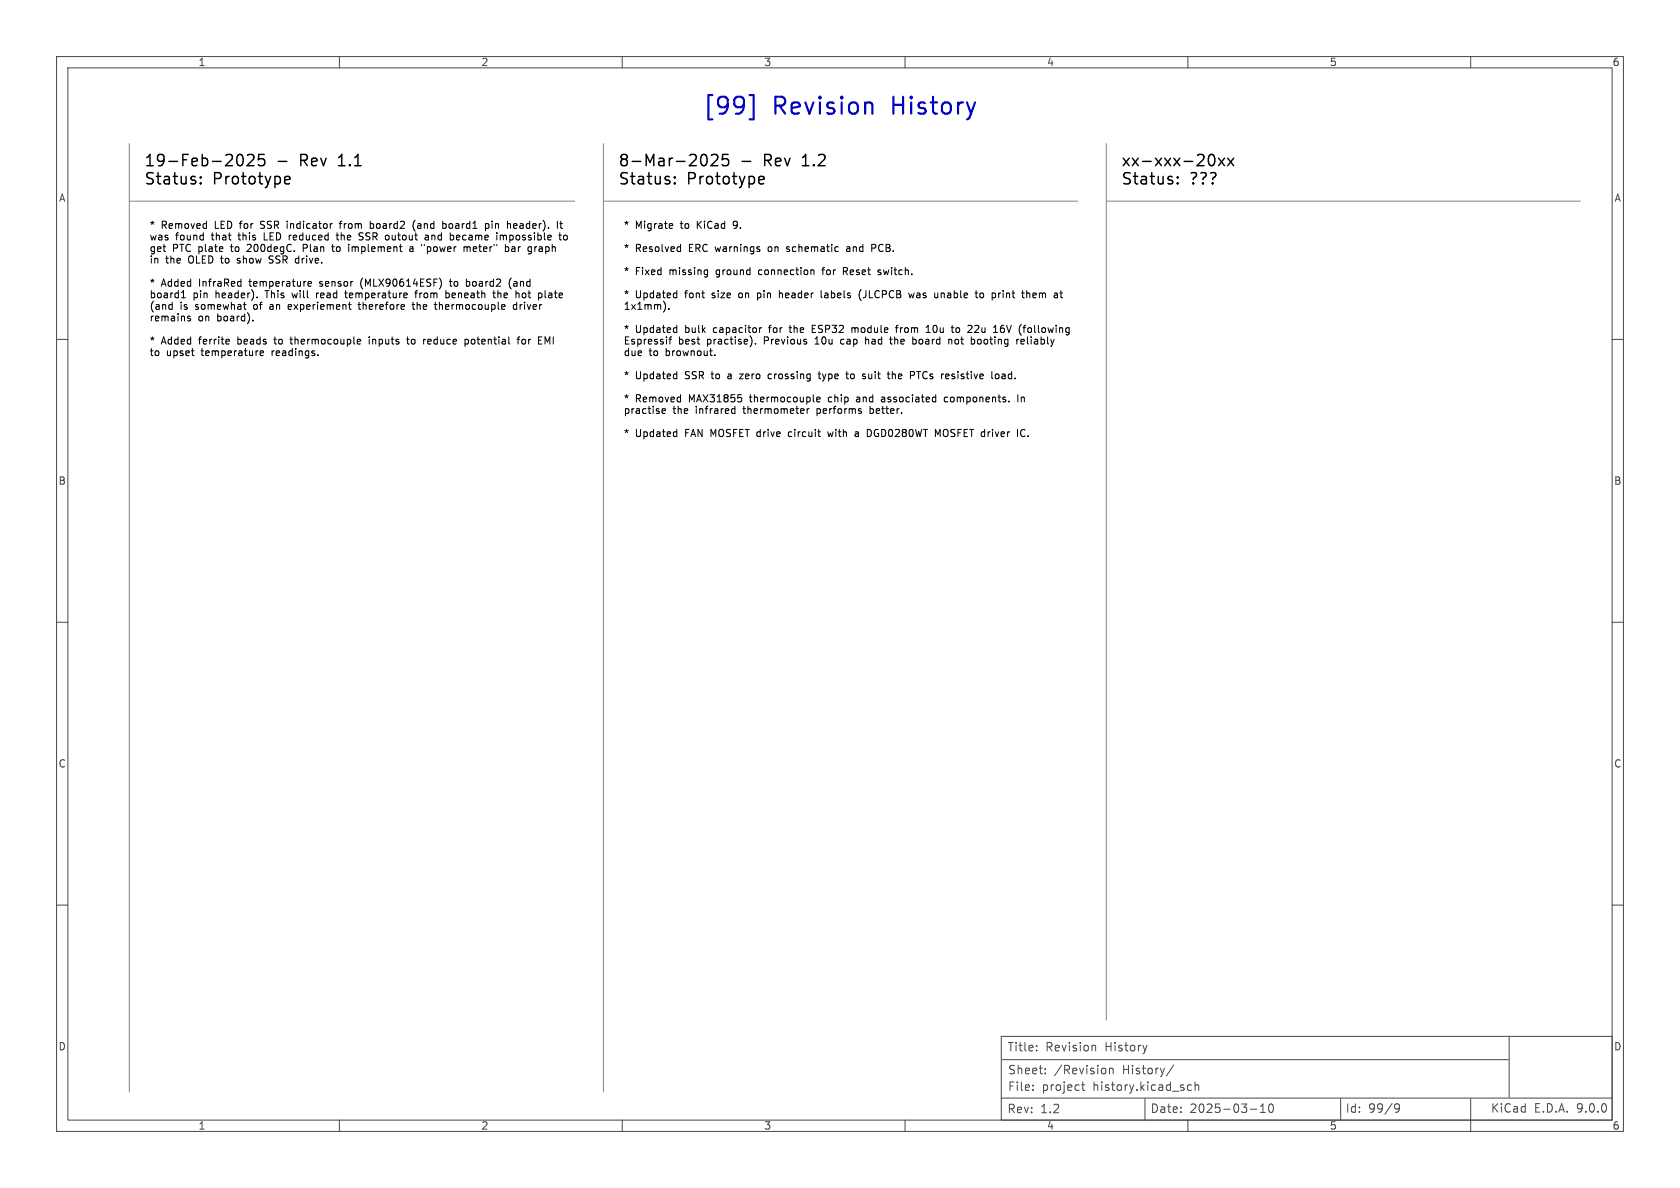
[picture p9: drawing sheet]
<svg xmlns="http://www.w3.org/2000/svg" width="297mm" height="210mm" viewBox="0 0 297 210" stroke-linecap="round" stroke-linejoin="round" font-family="sans-serif">
<g fill="none" stroke="#484848" stroke-width=".18">
<path d="M10 10h277v190h-277zM12 12h273v186h-273zM60 10v2M110 10v2M160 10v2M210 10v2M260 10v2M10 60h2M285 60h2M10 110h2M285 110h2M10 160h2"/>
<path d="M285 160h2M60 198v2M110 198v2M160 198v2M177 194.1h108M177 183.2h108v14.8h-108zM177.2 187.3h89.5M182.6 192.6v.2M182.6 191.8v.2M183.3 185.6v.2M183.3 184.9v.1M184.8 189.7v.1"/>
<path d="M184.8 188.9v.1M191.2 191.8h.6M191.4 191.3v1.2l.4 .3M193.3 184.8h.2l.2 .2v.8M196.1 188.8v1M196.1 189l.3-.2 .3 .1 .1 .9M202.4 194.3v3.7M202.8 184.8l-.4 1M207.5 188.3l-1.3 1.9M210 198v2M210.6 191.8h-.4l-.3 .2v.5l.2 .2h.5M211.3 191.9l.2-.1h.3l.1 1"/>
<path d="M211.3 191.3v1.5M221.1 196.1h1.1M222.8 196.7h.9M222.8 195.6l.5-.4v1.5M224.4 195.3l.2-.1a.81 .81 0 0 1 .6 .6 .81 .81 0 0 1-.3 .8l-.1 .1a.81 .81 0 0 1-.4-1.4zM237 194.2v3.8M246.5 195.4l.3-.3 .5 .2a.99 .99 0 0 1-.3 1.3h-.3M246.5 195.8l.3 .3h.3l.3-.3M260 194.2v5.8M266.8 183.2v10.8"/>
</g>
<path d="M22.9 25.4v167.6M22.9 35.6h78.7M106.7 35.6h83.8M106.7 25.4v167.6M195.6 35.6h83.8M195.6 25.4v154.9" fill="none" stroke="#848484" stroke-width=".18"/>
<g fill="none" stroke="#000" stroke-width=".18">
<path d="M58.6 39.5h.1M60 39.5h.4M60.4 39.1l-.3 .2v1.1M65.5 39.6l.3-.1 .2 .1M65.5 39.1v1.3M73.4 38.9a1.46 1.46 0 0 0 0 2M78.3 39.6l.3-.1 .3 .3-.1 .5h-.5M85.8 39.6l.4-.1 .2 .3-.1 .5h-.5M85.8 39.5v1.3M87 39.1v.1M91.2 39.5h-.2l-.2 .2 .1 .6 .3 .1M91.4 39.8l-.6 .2"/>
<path d="M99 39.5h.4M99.1 39.1v1.1l.3 .2M118.7 39.5l.2 .3-.6 .2M30.3 53.8l.1 .1M30.4 53.4v1.3M30.4 54.6l-.1 .1M32.1 52.6h.7M32.3 51.6l-.2 .1M32.4 51.4v1.2M33.2 56.1l.5 .4-.2 .2h-.3M33.6 55.9h-.3l-.1 .2M40.1 60h.4v.3l-.6 .1"/>
<path d="M42.5 49.8h.1M42.6 49.3v1.3M42.6 50.5l-.1 .1M43.2 54.5l.3 .2M44.7 56.6v.1M45.4 52.5v.1M47.6 46.4l.1 .1M51.1 53.8l-.2 .2v.5l.2 .2M51.2 60h.5M51.4 59.6l.1 1.2M51.5 54.1l-.6 .2M53.6 43.2v1.3"/>
<path d="M53.6 43.9h.5M54.5 50.4l.1 .2 .4-.1M54.5 49.9l.1-.1h.3l.2 .1v.2l-.6 .1M56 51.8v.8M56.2 51.8l-.2 .2M58.6 43.6h.5M58.8 43.2v1.1l.3 .2M59.4 41.6h.5M59.6 41.1v1.1l.3 .2M60.9 51.8h.5M61.1 51.4v1.1l.3 .1M61.8 54.6l.3 .1"/>
<path d="M63.5 42.4h.6M63.5 41.4l.1 .3 .5 .2M63.5 53.4v1.1l.3 .2M63.9 49.5l-.1 .5 .1 .7M65.3 59.6v.1M65.3 60v.8M66 40.3l-.2 .1-.3-.1M71.9 60h.5M72.1 59.6v1l.3 .2M72.5 43.7h.5v.8M72.8 53.8h.5M73 43.9l-.4 .1-.2 .2 .2 .3 .4-.1"/>
<path d="M73 53.4v1.1l.3 .2M73.5 51.6v1M75 43.2v.2M75.3 60h-.3M75.7 41.9h-.4l-.2 .2 .2 .3h.4M75.7 41.8v.6M76.8 53.8h.5M77 54.6l.3 .1M78.8 51.9l.4-.1 .2 .2-.1 .6h-.5M78.8 51.4v1.2M79.4 49.8h.5M79.6 49.3v1.1l.3 .2"/>
<path d="M80 41.6l.2 .2v.4l-.2 .2M80.8 41.6v.8M81.3 41.9l-.6 .1M82 43.7l.4-.1 .2 .2M82.2 60v1.2M82.5 49.8h.3l.2 .1M82.6 43.8l.2-.2 .3 .1v.8M82.6 43.8v.7M83 50.5l-.2 .1-.3-.1M87.1 51.8h.5M87.3 51.4v1.1l.3 .1M88 51.4v1.2"/>
<path d="M88.2 51.8l-.2 .1M88.4 41.6v.8M89 41.8v.6M89.3 43.2v1.3M89.9 43.7v.6l-.2 .2-.4-.1M90.4 49.1a1.46 1.46 0 0 0 0 2M90.9 44h-.3l-.2 .2 .1 .2 .4 .1M91.3 53.9l-.3-.1-.3 .3 .2 .5h.4M91.3 53.4v1.3M91.4 60h.5M91.8 52v.6M91.9 59.6l-.3 .1v1.1"/>
<path d="M92.4 51.9v.6M92.7 60h-.3l-.2 .2 .1 .5 .4 .1M94.5 43.6v.9M94.6 43.7l-.1 .2M96.4 51.4v1.1l.1 .1M98.8 41.6h.5M99 41.1v1.1l.3 .2M99.7 41.7l.2-.1 .3 .1 .1 .5-.1 .2h-.3l-.2-.1zM117.6 53.8l.1 .5-.2 .6M118.3 54.6v.1M118.4 59.7v1.1M118.9 40.3l-.2 .1"/>
<path d="M119.3 51.8l.3 .1M119.3 57.9l.3 .1M119.6 52.6h-.3M119.6 51.4v1.2M119.6 57.5v1.3M119.6 58.7l-.3 .1M120.2 43.6l.1 .1M120.3 43.2v1.3M120.3 44.4l-.1 .1M124.7 47.7l.4 .1M125.1 47.7v1l-.3 .3M125.1 48.5l-.4 .1"/>
<path d="M132.9 59.9l.1 .6-.2 .4M133.9 51.8v1.3M133.9 52.6h.1M134 51.8l-.1 .1M134.3 57.9v.9M134.6 57.9l-.3 .3M137.8 51.4v1.2M138.2 51.8l-.4 .1M139.1 44.4l.1 .1M139.2 43.6l-.1 .2 .1 .2M139.5 57.9h.5M139.7 57.5v1.2"/>
<path d="M143.5 47.7l.4 .2v.7M143.6 58.1h.4M144.2 57.5h-.6v1.3h.6M144.2 59.9h-.1M145.2 51.4v1.1l.1 .1M145.3 47.7h.5M145.5 47.3v1.3M148.9 60l-.3 .2v.4l.3 .2M149.1 47.9h.5M149.4 47.9l.4 .7M149.6 47.3h-.5v1.3M150.1 43.6l-.4 .1"/>
<path d="M150.1 44h-.3l-.2 .2 .1 .2 .4 .1M150.6 58.1l.4-.2 .2 .2M150.6 57.9v.9M152.2 51.2a1.46 1.46 0 0 0 0 1.9M153 59.6v1.2M153.4 60l-.4 .1M154.7 43.8l-.6 .1M154.7 43.3l-.6-.1v1.3M155.7 47.8l-.3-.1-.2 .2 .6 .4M155.8 48.4l-.2 .2-.4-.1M157.3 60h.4M157.4 59.6v1l.3 .2"/>
<path d="M158.3 57.9h.5M158.8 57.5l-.3 .2v1.1M161.6 51.8l-.2 .8-.3-.6-.2 .6M163.7 58.8h.8M163.7 57.9l.4-.4v1.3M167.7 60v.8M169.4 57.9l-.3 .1-.1 .2 .1 .5 .3 .1M172.1 60l.2 .2v.4l-.2 .2M172.4 51.8h.5M172.5 57.5l-.2 .1M172.6 52.6h.3M173 58.1l-.7 .7h.7"/>
<path d="M173.8 51.9l-.3-.1-.3 .2 .1 .6h.4l.1-.1M176.6 51.8v.8M176.9 51.8l-.3 .2M177.3 58h-.2l-.2 .2M177.5 57.5l-.4 .1a.86 .86 0 0 0 0 1.2h.2M179.8 60v.8M180.1 60l-.3 .2M181.5 51.9l.2-.1 .3 .1 .1 .7M181.5 51.4v1.2M181.9 57.9l-.2 .3v.3l.2 .3M187.4 51.8h.5M187.6 51.4v1.1l.3 .1"/>
<path d="M33.8 62h.5M34.2 62.9h.1M40.5 60.8h-.4M46 62.4l.6-.1-.1-.2-.3-.1-.2 .2v.6h.5M56.2 62.7v.2M63.2 60h.4l.2 .3-.6 .1M63.2 60.8h.5M75.7 60v.8M76.2 60.3l-.6 .1M82.2 60h.4l.2 .2-.1 .6h-.5M96.8 60.5l-.4-.9v1.2M117 72.7l.7-.2-.1-.2-.4-.1-.2 .2 .1 .6h.5"/>
<path d="M119.3 66.1l.3 .1M119.3 76.3l.3 .1M119.6 65.7v1.3M119.6 75.9v1.3M119.6 66.9l-.3 .1M119.6 77.1l-.3 .1M126.4 62.7v.2M129.6 72.2l.3 .1M129.9 73l-.3 .1M129.9 71.8v1.3M130.7 66.1h.7l-.7 .9h.7M133.6 60.7v.1"/>
<path d="M136.3 66.1l-.4 .1-.1 .1 .1 .5 .4 .2M139.6 76.3l-.2 .3v.3l.2 .3M142.7 72.2v.9M142.7 72.4v.1M144.1 60.8h.7M144.4 70.6l.6-.1-.1-.2-.3-.1-.2 .2v.6h.5M144.6 66.1h.5M144.8 65.7v1.1l.3 .2M146.3 76.3l.3 .9 .2-.6M149.5 66.1h.5M149.7 66.8l.3 .2M151.2 76.4h.5"/>
<path d="M151.6 70.2l-.1 .1M151.6 70.6l-.2 .1 .2 .3M151.8 76.6l-.5 .1-.1 .2 .1 .3 .5-.1M152.8 66.5l.2 .2-.2 .3M152.8 66.1l.2 .1M153.3 77.2v-1.3a.66 .66 0 0 1 .7 .5 .66 .66 0 0 1-.4 .8M153.8 71.8v1.3M153.8 73l.1 .1M153.9 72.2l-.1 .1M156.2 70.2l-.3 .1M156.3 70.6h-.3l-.2 .1 .1 .3h.4M156.8 66.1h.5"/>
<path d="M157.2 67h.1M157.7 65.7v1.3M158.1 66.1l-.4 .1M161.4 60h.3l.3 .2-.1 .6h-.5M161.6 65.8v.4M162 65.7h.8M165.4 75.9l.4 .9 .4-.9v1.3M167.5 70.3l-.3-.1-.3 .2 .2 .6h.4M167.7 66.2l.1 .2-.6 .1M167.7 60.1l.2-.1h.3l.1 .8M172.9 60.1v.6M175.4 66.9l.1 .1"/>
<path d="M176 66.2l.2-.1 .4 .1v.5l-.1 .2-.3 .1-.2-.2zM179.9 69.8v1.2M180.5 60.4l.6-.1-.1-.3h-.3l-.2 .2v.6h.5M180.5 70.2v.8M180.7 70.2l-.2 .1M181.2 76a.6 .6 0 0 0-.8 .5 .6 .6 0 0 0 .6 .7l.2-.1"/>
</g>
<path d="M132.5 16.8h.7v4.3h-.7M153.8 18.1l.3 .1 .1 .3v1.6" fill="none" stroke="#0000c2" stroke-width=".38"/>
<g fill="none" stroke="#000" stroke-width=".25">
<path d="M35.5 32.3l.1 .1-.1 .1M35.5 32.3l-.1 .1 .1 .1M35.5 31.3v.2M35.5 32.3v.2M35.5 31.3l.1 .1-.1 .1M35.5 31.3l-.1 .1 .1 .1M42.1 27.4a.47 .47 0 0 1 .8 .3 1.03 1.03 0 0 1-.6 1.6l-.2-.1M43.8 27.5l.2-.2h.5a.54 .54 0 0 1 .3 .8l-1.1 1.2h1.2M46.7 27.3h-.9l-.1 .9 .2-.1h.7l.2 .3-.1 .7-.3 .2h-.5l-.2-.2M49.2 28.5h1.5M50.4 32.4l.2 .1 .6-.1M50.4 31.3l.6-.1 .2 .1 .1 .4-1 .1"/>
<path d="M119.3 32.3l.1 .1-.1 .1M119.3 32.3l-.1 .1 .1 .1M119.3 31.3v.2M119.3 32.3v.2M119.3 31.3l.1 .1-.1 .1M119.3 31.3l-.1 .1 .1 .1M124.3 27.3a.51 .51 0 0 1 .6 .4 1.03 1.03 0 0 1-.6 1.6M125.8 27.5l.3-.2h.4a.54 .54 0 0 1 .3 .8l-1.1 1.2h1.2M128.7 27.3h-.9l-.1 .9 .3-.1h.6l.2 .3-.1 .7-.3 .2h-.4l-.3-.2M131.2 28.5h1.5M134.2 32.4l.2 .1 .6-.1M134.2 31.3l.6-.1 .2 .1 .1 .4-1 .1"/>
<path d="M208.2 32.3l.1 .1-.1 .1M208.2 32.3l-.1 .1 .1 .1M208.2 31.3v.2M208.2 32.3v.2M208.2 31.3l.1 .1-.1 .1M208.2 31.3l-.1 .1 .1 .1M213.7 27.7a.49 .49 0 0 1 .5-.4 .49 .49 0 0 1 .5 .4 1.03 1.03 0 0 1-.6 1.6l-.4-.4M215.4 28l1.1 1.3M216.5 28l-1.1 1.3M217 28l1.1 1.3M218.1 28l-1.1 1.3"/>
</g>
<g font-size="4.2" fill="#0000c2">
<text x="124.1" y="20.8">[99]</text>
<text x="136.6" y="20.8">Revision</text>
<text x="158" y="20.8">History</text>
</g>
<g font-size="2.8">
<text x="25.4" y="29.6">19-Feb-2025</text>
<text x="53.2" y="29.6">Rev</text>
<text x="60.4" y="29.6">1.1</text>
<text x="109.2" y="29.6">8-Mar-2025</text>
<text x="135.3" y="29.6">Rev</text>
<text x="142.4" y="29.6">1.2</text>
<text x="198.1" y="29.6">xx-xxx-20xx</text>
<text x="25.4" y="32.8">Status:</text>
<text x="37.7" y="32.8">Prototype</text>
<text x="109.2" y="32.8">Status:</text>
<text x="121.5" y="32.8">Prototype</text>
<text x="198.1" y="32.8">Status:</text>
<text x="210.4" y="32.8">???</text>
</g>
<g font-size="2.1" fill="#484848">
<text x="178" y="186.1">Title:</text>
<text x="178.1" y="190.1">Sheet:</text>
<text x="184.8" y="186.1">Revision</text>
<text x="186.3" y="190.1">/Revision</text>
<text x="195.4" y="186.1">History</text>
<text x="198.5" y="190.1">History/</text>
<text x="178" y="197">Rev:</text>
<text x="178.1" y="193.1">File:</text>
<text x="183.9" y="197">1.2</text>
<text x="184.2" y="193.1">project</text>
<text x="193.3" y="193.1">history.kicad_sch</text>
<text x="203.3" y="196.9">Date:</text>
<text x="210.3" y="196.9">2025-03-10</text>
<text x="237.8" y="196.9">Id:</text>
<text x="241.9" y="196.9">99/9</text>
<text x="263.5" y="196.9">KiCad</text>
<text x="271.2" y="196.9">E.D.A.</text>
<text x="278.8" y="196.9">9.0.0</text>
</g>
<g font-size="1.8" fill="#484848">
<text x="35" y="11.9">1</text>
<text x="85" y="11.9">2</text>
<text x="135" y="11.9">3</text>
<text x="185" y="11.9">4</text>
<text x="235" y="11.9">5</text>
<text x="285" y="11.9">6</text>
<text x="10.3" y="35.9">A</text>
<text x="285.3" y="35.9">A</text>
<text x="10.3" y="85.9">B</text>
<text x="285.3" y="85.9">B</text>
<text x="10.3" y="135.9">C</text>
<text x="285.3" y="135.9">C</text>
<text x="10.3" y="185.9">D</text>
<text x="285.3" y="185.9">D</text>
<text x="35" y="199.9">1</text>
<text x="85" y="199.9">2</text>
<text x="135" y="199.9">3</text>
<text x="185" y="199.9">4</text>
<text x="235" y="199.9">5</text>
<text x="285" y="199.9">6</text>
</g>
<g font-size="1.8">
<text x="26.4" y="40.8">*</text>
<text x="28.5" y="40.8">Removed</text>
<text x="38.1" y="40.8">LED for</text>
<text x="46.5" y="40.8">SSR indicator</text>
<text x="61" y="40.8">from</text>
<text x="66.5" y="40.8">board2</text>
<text x="74.2" y="40.8">(and</text>
<text x="79.7" y="40.8">board1</text>
<text x="87.5" y="40.8">pin</text>
<text x="91.5" y="40.8">header).</text>
<text x="110.2" y="40.8">*</text>
<text x="112.3" y="40.8">Migrate</text>
<text x="120.4" y="40.8">to</text>
<text x="123.5" y="40.8">KiCad</text>
<text x="130.1" y="40.8">9.</text>
<text x="26.4" y="42.8">was</text>
<text x="26.4" y="44.9">get</text>
<text x="26.4" y="46.9">in</text>
<text x="29.3" y="46.9">the</text>
<text x="30.5" y="44.9">PTC plate</text>
<text x="31" y="42.8">found</text>
<text x="33.4" y="46.9">OLED to</text>
<text x="37.5" y="42.8">that</text>
<text x="41.1" y="44.9">to</text>
<text x="42.4" y="46.9">show</text>
<text x="42.4" y="42.8">this</text>
<text x="44.2" y="44.9">200degC.</text>
<text x="47.1" y="42.8">LED reduced</text>
<text x="48.2" y="46.9">SSR drive.</text>
<text x="54.2" y="44.9">Plan</text>
<text x="59.6" y="44.9">to</text>
<text x="60.4" y="42.8">the</text>
<text x="62.7" y="44.9">implement</text>
<text x="64.5" y="42.8">SSR outout</text>
<text x="76" y="44.9">&quot;power</text>
<text x="76.6" y="42.8">and</text>
<text x="81.2" y="42.8">became</text>
<text x="83.7" y="44.9">meter&quot;</text>
<text x="89.7" y="42.8">impossible</text>
<text x="91.2" y="44.9">bar</text>
<text x="95.4" y="44.9">graph</text>
<text x="110.2" y="44.9">*</text>
<text x="112.3" y="44.9">Resolved</text>
<text x="121.9" y="44.9">ERC warnings</text>
<text x="136.3" y="44.9">on</text>
<text x="139.7" y="44.9">schematic</text>
<text x="150.5" y="44.9">and</text>
<text x="155.1" y="44.9">PCB.</text>
<text x="26.4" y="51">*</text>
<text x="26.4" y="53">board1</text>
<text x="28.5" y="51">Added</text>
<text x="34.1" y="53">pin</text>
<text x="35.3" y="51">InfraRed</text>
<text x="38.2" y="53">header).</text>
<text x="44.4" y="51">temperature</text>
<text x="47.2" y="53">This</text>
<text x="52.1" y="53">will</text>
<text x="56.6" y="53">read</text>
<text x="57" y="51">sensor</text>
<text x="61.9" y="53">temperature</text>
<text x="64.4" y="51">(MLX90614ESF)</text>
<text x="74.5" y="53">from</text>
<text x="80" y="53">beneath</text>
<text x="80.4" y="51">to</text>
<text x="83.5" y="51">board2</text>
<text x="88.7" y="53">the</text>
<text x="91.2" y="51">(and</text>
<text x="92.9" y="53">hot</text>
<text x="97" y="53">plate</text>
<text x="110.2" y="49">*</text>
<text x="110.2" y="53">*</text>
<text x="112.3" y="49">Fixed</text>
<text x="112.3" y="53">Updated</text>
<text x="118.4" y="49">missing</text>
<text x="121.2" y="53">font</text>
<text x="126.1" y="53">size</text>
<text x="126.9" y="49">ground</text>
<text x="131.1" y="53">on</text>
<text x="134.5" y="53">pin</text>
<text x="134.6" y="49">connection</text>
<text x="138.6" y="53">header</text>
<text x="146.1" y="49">for</text>
<text x="146.2" y="53">labels</text>
<text x="149.9" y="49">Reset</text>
<text x="153.1" y="53">(JLCPCB</text>
<text x="156.3" y="49">switch.</text>
<text x="162.2" y="53">was</text>
<text x="166.9" y="53">unable</text>
<text x="174.4" y="53">to</text>
<text x="177.4" y="53">print</text>
<text x="183" y="53">them</text>
<text x="26.4" y="55.1">(and</text>
<text x="26.4" y="57.1">remains</text>
<text x="31.8" y="55.1">is</text>
<text x="34.6" y="55.1">somewhat</text>
<text x="35" y="57.1">on</text>
<text x="38.5" y="57.1">board).</text>
<text x="45.1" y="55.1">of</text>
<text x="48.2" y="55.1">an</text>
<text x="51.6" y="55.1">experiement</text>
<text x="64.3" y="55.1">therefore</text>
<text x="74" y="55.1">the</text>
<text x="78.2" y="55.1">thermocouple</text>
<text x="92.2" y="55.1">driver</text>
<text x="110.2" y="55.1">1x1mm).</text>
<text x="110.2" y="59.2">*</text>
<text x="112.3" y="59.2">Updated</text>
<text x="121.2" y="59.2">bulk</text>
<text x="126.4" y="59.2">capacitor</text>
<text x="136.4" y="59.2">for</text>
<text x="140.3" y="59.2">the</text>
<text x="144.4" y="59.2">ESP32</text>
<text x="151.6" y="59.2">module</text>
<text x="159.7" y="59.2">from</text>
<text x="165.2" y="59.2">10u</text>
<text x="170" y="59.2">to</text>
<text x="173" y="59.2">22u</text>
<text x="177.7" y="59.2">16V</text>
<text x="182.4" y="59.2">(following</text>
<text x="26.4" y="61.2">*</text>
<text x="26.4" y="63.3">to</text>
<text x="28.5" y="61.2">Added</text>
<text x="29.4" y="63.3">upset</text>
<text x="35.3" y="61.2">ferrite</text>
<text x="35.7" y="63.3">temperature</text>
<text x="42.3" y="61.2">beads</text>
<text x="48.3" y="63.3">readings.</text>
<text x="49" y="61.2">to</text>
<text x="52" y="61.2">thermocouple</text>
<text x="66.1" y="61.2">inputs</text>
<text x="73.1" y="61.2">to</text>
<text x="76.1" y="61.2">reduce</text>
<text x="83.6" y="61.2">potential</text>
<text x="93.2" y="61.2">for</text>
<text x="97" y="61.2">EMI</text>
<text x="110.2" y="61.2">Espressif</text>
<text x="110.2" y="63.3">due</text>
<text x="114.7" y="63.3">to</text>
<text x="117.8" y="63.3">brownout.</text>
<text x="119.9" y="61.2">best</text>
<text x="125.1" y="61.2">practise).</text>
<text x="135.3" y="61.2">Previous</text>
<text x="144.5" y="61.2">10u</text>
<text x="149.3" y="61.2">cap</text>
<text x="153.8" y="61.2">had</text>
<text x="158.5" y="61.2">the</text>
<text x="162.6" y="61.2">board</text>
<text x="169.2" y="61.2">not</text>
<text x="173.3" y="61.2">booting</text>
<text x="181.6" y="61.2">reliably</text>
<text x="110.2" y="67.4">*</text>
<text x="110.2" y="71.4">*</text>
<text x="112.3" y="67.4">Updated</text>
<text x="112.3" y="71.4">Removed</text>
<text x="121.2" y="67.4">SSR to</text>
<text x="121.9" y="71.4">MAX31855</text>
<text x="129.1" y="67.4">a</text>
<text x="131.4" y="67.4">zero</text>
<text x="132.9" y="71.4">thermocouple</text>
<text x="136.7" y="67.4">crossing</text>
<text x="145.8" y="67.4">type</text>
<text x="146.9" y="71.4">chip</text>
<text x="150.9" y="67.4">to</text>
<text x="152.1" y="71.4">and</text>
<text x="154" y="67.4">suit</text>
<text x="156.7" y="71.4">associated</text>
<text x="158.6" y="67.4">the</text>
<text x="162.8" y="67.4">PTCs</text>
<text x="168" y="71.4">components.</text>
<text x="168.5" y="67.4">resistive</text>
<text x="177.6" y="67.4">load.</text>
<text x="181.2" y="71.4">In</text>
<text x="110.2" y="73.5">practise</text>
<text x="110.2" y="77.6">*</text>
<text x="112.3" y="77.6">Updated</text>
<text x="119" y="73.5">the</text>
<text x="121.2" y="77.6">FAN MOSFET drive</text>
<text x="123.1" y="73.5">infrared</text>
<text x="131.7" y="73.5">thermometer</text>
<text x="140" y="77.6">circuit</text>
<text x="144.9" y="73.5">performs</text>
<text x="147.3" y="77.6">with</text>
<text x="152.2" y="77.6">a</text>
<text x="154.4" y="73.5">better.</text>
<text x="154.6" y="77.6">DGD0280WT</text>
<text x="166.8" y="77.6">MOSFET driver</text>
<text x="181.7" y="77.6">IC.</text>
</g>
</svg>
